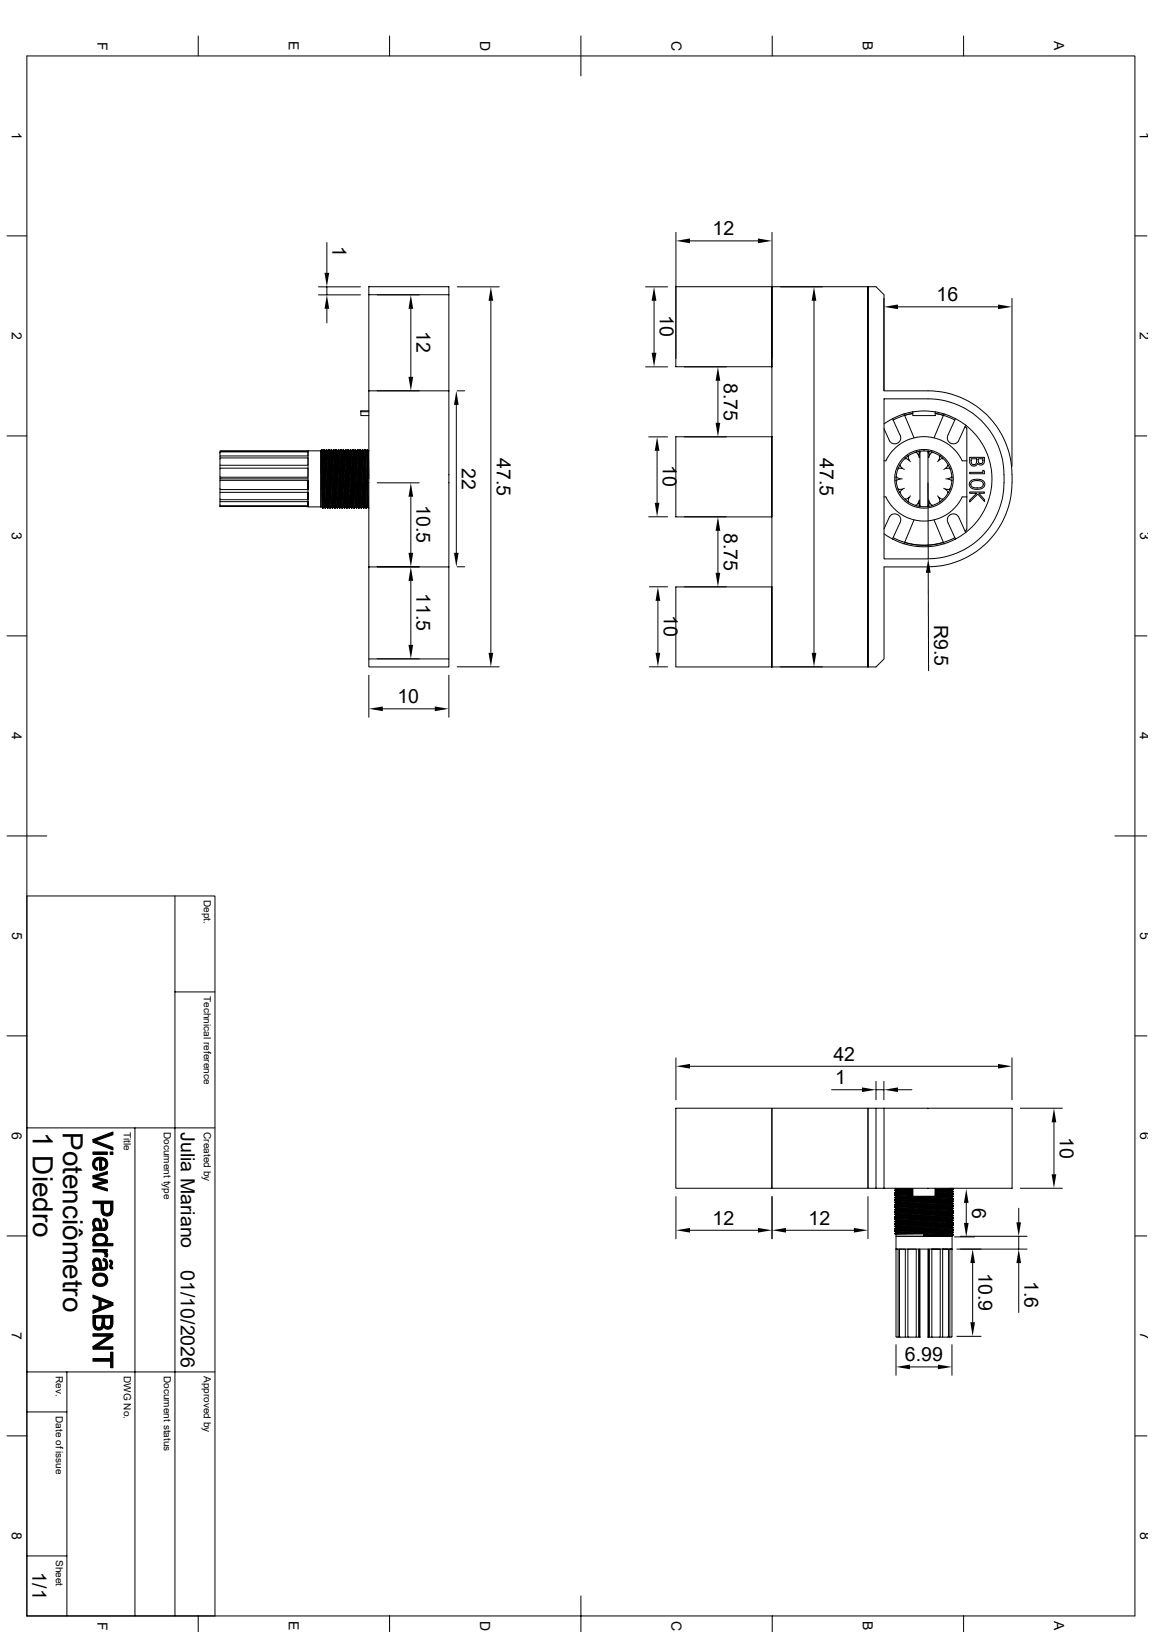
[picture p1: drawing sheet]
<svg xmlns="http://www.w3.org/2000/svg" width="420mm" height="594mm" viewBox="0 0 420 594" stroke-linecap="round" stroke-linejoin="round" font-family="sans-serif">
<g fill="none" stroke="#000" stroke-width=".36">
<path d="M72.1 13.1v7.3M141.8 13.1v7.3M211.4 13.1v14.5M281.1 13.1v7.3M350.7 13.1v7.3M9.8 20.4h403.2v567.7h-403.2zM2.5 85.9h7.3M119 88.3v11M246 84.6v45.9M251.1 87.7h24.7M281 84.6l-.1 158.1M413 85.9h4.4"/>
<path d="M115.9 104.4h15.3M115.9 107.3h15.3M119 104.4v2.9M119 112.4v5.1M134.2 107.3v34.9M137.3 107.3h15.3M149.5 112.4v24.8M163.4 107.3h-29.2v-2.9h29.2v37.8M166.4 104.4h15.3M178.6 109.5v128.1M234.9 104.4h8.1M238 109.5v18.9"/>
<path d="M246 104.4h34.9v29.1h-34.9zM280.9 104.4h35v138.3h-35M296.2 109.5v128.1M321.7 108.6v33.5M326.8 111.7h36.4M368.3 108.6v61.2M234.9 133.5h8.1M261.3 138.6v15.3M2.5 158.7h7.3M131.3 149.9v1.4h2.9M131.3 149.9h2.9M134.2 149.5h-2.9v.4"/>
<path d="M134.2 142.2v64.1M134.2 142.2h29.2M163.4 142.2v64.1M166.1 147.4v53.8M166.4 142.2h2.8M236.1 159h6.9M246 159h34.9v29.1h-34.9zM249 159h15.3M321.7 154.3a24.8 24.8 0 0 1 29.8 .5M324.8 152.3l2.7 5.9a2.21 2.21 0 0 1-.7 3 2.21 2.21 0 0 1-3-.7l-2.1-4.5M329 150.6l3.7 8.7M332.2 149.9v1.4h8.2v-1.4"/>
<path d="M332.2 150.5a24.8 24.8 0 0 0-7.1 2.4M340.4 150.5l3 .7M343.4 151.2l4.1 1.7M343.4 151.1l-3.5 8.2M343.6 150.6l-.2 .5M347.8 152.3l-2.7 5.9a2.21 2.21 0 0 0 .7 3 2.21 2.21 0 0 0 3-.7l2.7-5.8M351.2 155.3l.6 .6 .1 36.6-.7 .8M351.5 154.8a24.8 24.8 0 0 1 0 39M413 158.7h4.4M80.1 175l.2-.2h31.8v3.4h-31.8l-.2-.4M80.1 179.2h32v2.7h-31.8l-.2-.4M80.1 164.8l.2-.3h31.8v1.4l-32 .2"/>
<path d="M80.1 167l.2-.3h31.8v2.6h-32M80.1 170.7l.1-.3h31.9v3.3h-31.9l-.1-.2M80.1 174.3h32M80.1 164.8v19.6M80.1 164.2h32zM80.1 164.2v.6M116.8 164.1v20.4v-20.4h-4.7v20.4h5.1M116.8 164.1l.3 20 .4 .9M117.1 163.6l.4 21.4M117.1 163.6l-.3 .5M117.1 163.6l.5 21.4M117.1 163.6l.3 .5"/>
<path d="M117.4 164.1l.5 20.4M117.4 164.1h.2M117.6 164.1l.4 19.2 .3 1.7M117.9 163.6l.4 21.4M117.9 163.6h.1M117.9 163.6l-.3 .5M118 163.6l.4 21.4M118 163.6l.3 .5M118.3 164.1l.4 20.4M118.3 164.1h.2M118.5 164.1l.4 19.7 .3 1.2M118.8 163.6l.4 21.4"/>
<path d="M118.8 163.6h.1M118.8 163.6l-.3 .5M118.9 163.6l.4 21.4M118.9 163.6l.3 .5M119.2 164.1l.4 20.4M119.2 164.1h.2M119.4 164.1l.3 18.8 .1 1.5 .3 .6M119.6 163.6l.5 21.4M119.6 163.6h.2M119.6 163.6l-.2 .5M119.8 163.6l.3 1.1 .4 19.8M119.8 163.6l.4 21.4"/>
<path d="M120 164.1h.3M120.3 164.1l.3 19.3 .3 1.6M120.5 163.6l.4 21.4M120.5 163.6h.1M120.5 163.6l-.2 .5M120.6 163.6l.5 21.4M120.6 163.6l.3 .5M120.9 164.1l.4 20.4M120.9 164.1h.2M121.1 164.1l.4 19.8 .3 1.1M121.4 163.6l.4 21.4M121.4 163.6h.1"/>
<path d="M121.4 163.6l-.3 .5M121.5 163.6l.5 21.4M121.5 163.6l.3 .5M121.8 164.1l.4 20.4M121.8 164.1h.2M122 164.1l.3 18.9 .1 1.4 .3 .6M122.3 163.6l.4 21.4M122.3 163.6h.1M122.3 163.6l-.3 .5M122.4 163.6l.4 21.4M122.4 163.6l.2 .5M122.6 164.1l.5 20.4"/>
<path d="M122.6 164.1h.3l.1 1.8 .2 17.7 .4 1.4M123.1 163.6l.5 21.4M123.1 163.6h.2M123.1 163.6l-.2 .5M123.3 163.6l.4 21.4M123.3 163.6l.2 .5M123.5 164.1l.5 20.4M123.5 164.1h.2M123.7 164.1l.4 19.9 .4 1M124 163.6l.5 21.4M124 163.6h.1M124 163.6l-.3 .5"/>
<path d="M124.1 163.6l.5 21.4M124.1 163.6l.3 .5M124.4 164.1l.4 20.4M124.4 164.1h.2M124.6 164.1l.4 19.1 .3 1.8M124.9 163.6l.5 21.4M124.9 163.6h.1M124.9 163.6l-.3 .5M125 163.6l.4 21.4M125 163.6l.3 .5M125.3 164.1l.4 20.4M125.3 164.1h.2"/>
<path d="M125.5 164.1l.4 19.6 .3 1.3M125.8 163.6l.4 21.4M125.8 163.6l.5 21.4M125.8 163.6l-.3 .5M125.9 163.6l.3 .5M126.2 164.1l.4 20.4M126.2 164.1h.2M126.4 164.1l.3 18.7 .1 1.6 .3 .6M126.6 163.6l.5 21.4M126.6 163.6l-.2 .5M126.7 163.6h.1M126.7 163.6l.5 21.4"/>
<path d="M126.7 163.6l.3 .5M127 164.1l.5 20.4M127 164.1h.3M127.3 164.1l.3 19.2 .3 1.7M127.5 163.6l.4 21.4M127.5 163.6h.1M127.5 163.6l-.2 .5M127.6 163.6l.5 21.4M127.6 163.6l.3 .5M127.9 164.1l.5 20.4M127.9 164.1h.2M128.1 164.1l.4 19.7 .3 1.2"/>
<path d="M128.4 163.6l.4 21.4M128.4 163.6h.1M128.4 163.6l-.3 .5M128.5 163.6l.4 21.4M128.5 163.6l.3 .5M128.8 164.1l.4 20.4M128.8 164.1h.2M129 164.1l.3 18.8 .1 1.5 .3 .6M129.2 163.6l.5 21.4M129.2 163.6h.2M129.2 163.6l-.2 .5M129.4 163.6l.4 21.4"/>
<path d="M129.4 163.6l.3 .5M129.6 164.1h.3M129.7 164.1l.4 20.4M129.9 164.1l.3 19.3 .4 1.6M130.1 163.6l.5 21.4M130.1 163.6h.2M130.1 163.6l-.2 .5M130.3 163.6l.4 21.4M130.3 163.6l.2 .5M130.5 164.1l.4 20.4M130.5 164.1h.2M130.7 164.1l.4 19.8 .3 1.1"/>
<path d="M131 163.6l.4 21.4M131 163.6h.1M131 163.6l-.3 .5M131.1 163.6l.5 21.4M131.1 163.6l.3 .5M131.4 164.1l.4 20.4M131.4 164.1h.2M131.6 164.1l.4 18.9v1.4l.3 .6M131.9 163.6l.4 21.4M131.9 163.6h.1M131.9 163.6l-.3 .5M132 163.6l.4 21.4"/>
<path d="M132 163.6l.2 .5M132.2 164.1l.5 20.4M132.2 164.1h.3M132.5 164.1l.3 19.4 .4 1.5M132.8 163.6l.4 21.4M132.8 163.6h.1M132.8 163.6l-.3 .5M132.9 163.6l.4 21.4M132.9 163.6l.2 .5M133.1 164.1l.5 20.4M133.1 164.1h.2M133.3 164.1l.4 19.9 .4 1"/>
<path d="M133.6 163.6l.5 21.4M133.6 163.6h.1M133.6 163.6l-.3 .5M133.7 163.6l.5 21.4M133.7 163.6l.3 .5M134 164.1l.2 10.2M134 164.1h.3M137.3 175.7h15.3M239.1 164.1v18.9M321.7 167.7h.7M322.4 167.7a15.4 15.4 0 0 1 13.9-8.8 15.4 15.4 0 0 1 13.9 8.8h1.7M326.1 173.7l1.5 .6-1.5 .5"/>
<path d="M326.1 174.8l.3 .2M326.1 173.7v1.2M326.1 174.9l.5 2.5 .8 1.8M326.4 173.5l-.3 .2M327.1 177.8l-.2 .4 1.5-.1-1 1.1M327.4 179.2h.3M327.4 179.2l.9 1.4 2.1 2M327.6 174.3h.7M327.7 169.3h-.3l1 1.2-1.5-.1 .2 .3M328.4 170.5l.7 .3M329.1 177.7l-.7 .4M330.4 165.9l.4 1.6-1.3-.8v.3"/>
<path d="M330.4 165.9l.4 .2M330.4 166a10.3 10.3 0 0 0-4.3 7.7M330.8 167.5l.5 .6M333.5 164.5l-3.1 1.5M333.5 164.5l-.2 .3M334.3 165.8l.2 .7M334.6 164.2h.2v20.2M334.6 164.2l-.3 1.6-.8-1.3M334.6 164.3l-1.1 .2M334.9 164.2h2.8M336.3 163.6l-2 .2-1.8 .5-3 1.7-2.5 3-1.1 2.6-.3 1.9 .1 2.4 .6 2 .8 1.8 1.4 1.9 3.2 2.3 2.3 .8 2 .3 2.6-.3 1.5-.5 3.4-2 1.4-1.6 1.1-2 .8-2.2 .2-1.9-.7-3.9-1.1-2.2-1.3-1.6-1.7-1.4-2.1-1.1-3-.7h-.8v.5M337.7 175.7l.1 27.7"/>
<path d="M338 164.3l1.1 .2M338 164.2h-.3v20.2M338 164.2l.2 1.6 .9-1.3M338.2 165.8l-.2 .7M339.1 164.5l.1 .3M339.1 164.5l3.1 1.5M341.7 167.5l-.5 .6M342.2 165.9l-.5 1.6 1.4-.8M342.2 165.9l-.4 .2M342.2 166l.9 .7M343.1 166.7l-.1 .3M343.1 166.7l1.2 1.2 1.4 2.5"/>
<path d="M343.5 177.7l.6 .4M344.1 170.5l-.6 .3M344.2 174.3h.8M344.8 169.3h.4l-1.1 1.2 1.6-.1M345.2 179.2h-.4M345.2 179.2l-2.1 2.7M345.5 177.8l.2 .4M345.7 178.2l-1.6-.1 1.1 1.1M345.7 170.4l-.2 .3M345.7 178.2l-.5 1M345.7 170.4l.8 3.3M346.2 173.5l.3 .2"/>
<path d="M346.5 173.7v1.2M346.5 174.9l-.8 3.3M346.5 173.7l-1.5 .6 1.5 .5M346.5 174.8l-.3 .2M352.9 171.9h4.8v-.8l.6 .3v1h-5.4zM352.9 179.1h5.4v.4h-2.1l2.1 2.3v.7l-2.4-2.7-3 2.9v-.7l2.6-2.5h-2.6zM352.9 166.5h5.4l-.1 1.8-.4 .7-1 .2-1-.6a1.51 1.51 0 0 1-1.8 1 1.51 1.51 0 0 1-1.1-1.7zM353.2 175.1l1-.5 1.1-.2 2.2 .4a1.83 1.83 0 0 1 .7 2.3 1.83 1.83 0 0 1-2.1 1l-2-.2a1.66 1.66 0 0 1-.9-2.8zM353.4 167h2a1.52 1.52 0 0 1-1 2.2l-.6-.2-.3-.5zM353.7 175.3l1-.3h2.1l.8 .5 .3 .7-.4 .9-.8 .4-1.7 .1-1.1-.3a1.17 1.17 0 0 1-.2-2zM356 167h1.7v1l-.4 .7h-.6l-.5-.3zM80.1 182.5l32 .1v1.5h-31.8l-.2-.4"/>
<path d="M80.1 184.4l32-.1zM117.5 185h.1M117.9 184.5h.2M117.9 184.5l-.3 .5M118.3 185h.1M118.7 184.5h.3M118.7 184.5l-.3 .5M119.2 185h.1M119.6 184.5h.2M119.6 184.5l-.3 .5M120.1 185h.1M120.5 184.5h.2"/>
<path d="M120.5 184.5l-.3 .5M120.9 185h.2M121.3 184.5h.3M121.3 184.5l-.2 .5M121.8 185h.2M122.2 184.5h.2M122.2 184.5l-.2 .5M122.7 185h.1M123.1 184.5h.2M123.1 184.5l-.3 .5M123.6 185h.1M124 184.5h.2"/>
<path d="M124 184.5l-.3 .5M124.5 185h.1M124.8 184.5h.3M124.8 184.5l-.2 .5M125.7 184.5h.2M125.7 184.5l-.3 .5M126.2 185h.1M126.6 184.5h.2M126.6 184.5l-.3 .5M127.1 185h.1M127.5 184.5h.2M127.5 184.5l-.3 .5"/>
<path d="M127.9 185h.2M128.4 184.5h.2M128.4 184.5l-.3 .5M128.8 185h.1M129.2 184.5h.2M129.2 184.5l-.3 .5M129.7 185h.1M130.1 184.5h.2M130.1 184.5l-.3 .5M130.6 185h.1M130.9 184.5h.3M130.9 184.5l-.2 .5"/>
<path d="M131.4 185h.2M131.8 184.5h.2M131.8 184.5l-.2 .5M132.3 185h.1M132.7 184.5h.2M132.7 184.5l-.3 .5M133.2 185h.1M133.6 184.5h.2M133.6 184.5l-.3 .5M134.1 185h.1M134.2 184.9v.1M149.5 180.8v20.4"/>
<path d="M236.1 188.1h6.9M249 188.1h15.3M261.3 193.2v15.3M321.7 194.3a24.7 24.7 0 0 0 26 1.9M321.7 180.8h.7M322.4 180.8a15.4 15.4 0 0 0 13.9 8.9 15.4 15.4 0 0 0 13.9-8.9h1.7M323.8 188a2.21 2.21 0 0 1 3-.6 2.21 2.21 0 0 1 .7 3l-2.7 5.8M323.8 188l-2.1 4.5M325.1 195.7l4.1 1.7M329.2 197.4l-.2 .6M329.5 181.5v.4l1.3-.8-.4 1.5M330.4 182.6l3.1 1.5"/>
<path d="M330.8 182.5l-.4 .1M331.3 180.5l-.5 .6M332.7 189.2l-3.5 8.2M333.3 183.7l.2 .4M333.5 184.1l1.1 .2M333.5 184.1l.8-1.3 .3 1.5M334.5 182l-.2 .8M334.6 184.3l.2 .1M334.9 184.4h2.8M338 184.3l-.3 .1M338 182l.2 .8M339.1 184.1l-.9-1.3-.2 1.5"/>
<path d="M339.1 184.1l-1.1 .2M339.2 183.7l-.1 .4M339.9 189.2l3.7 8.8M341.2 180.5l.5 .6M341.8 182.5l.4 .1M342.2 182.6l-3.1 1.5M343 181.5l.1 .4M343.1 181.9l-1.4-.8 .5 1.5M343.1 181.9l-.9 .7M347.5 195.7a24.2 24.2 0 0 1-18.3 1.7M347.5 195.7l.3 .5M348.8 188l2.7 5.8"/>
<path d="M348.8 188a2.21 2.21 0 0 0-3-.6 2.21 2.21 0 0 0-.7 3l2.4 5.3M351.5 193.8l-3.8 2.4M134.2 206.3h29.2M134.2 206.3v33.5M137.3 206.3h15.3M149.5 211.4v23.3M163.4 206.3v33.5M166.4 206.3h2.8M236.3 213.6h6.7M239.4 218.7v18.9M249 213.6h15.3M280.9 213.6h-34.9v29.1h34.9"/>
<path d="M337.7 206.3a30.7 30.7 0 0 0 30.6-33.5 30.5 30.5 0 0 0-30.6-30.6h-16v-34.9l-2.9-2.9h-2.9v138.3h2.9l2.9-2.9v-33.5h16M337.7 203.4a27.9 27.9 0 0 0 27.7-30.6 27.7 27.7 0 0 0-27.7-27.6h-16v58.2h16M337.8 208.5l.1 35.6M2.5 231.4h7.3M134.2 239.8h29.2v2.9h-29.2zM137.3 239.8h15.3M413 231.4h4.4M134.2 245.7v15.3M139.3 258h18.9M163.4 245.7v15.3M166.4 242.7h15.3M236.3 242.7h6.7"/>
<path d="M284 242.7h15.3M2.5 304.2h14.6M405.8 304.2h11.6M9.8 326.1h68.4v262M63.7 326.1v262M2.5 377h7.3M63.7 361h14.5M413 377h4.4M246 385v15.3M251.1 388.1h112.1M302.6 396.6h11.1M318.8 393.6v6.7"/>
<path d="M318.8 396.6h2.9M321.7 393.6v6.7M326.8 396.6h5.1M368.3 385v15.3M9.8 410.5h68.4M49.1 410.5v177.6M246 403.4h34.9v29.1h-34.9zM280.9 403.4h35v29.1h-35zM318.8 403.4v29.1M321.7 403.4v29.1h-2.9M371.3 403.4h15.3M383.6 408.5v18.9"/>
<path d="M246 435.5v15.3M281 435.5v15.3M315.9 435.5v15.3M318.8 432.5h-2.9v-29.1h52.4v29.1h-46.6M325.6 433.2v.1M325.6 434.1v.1M325.6 434.9v.2M325.6 435.8v.1M325.6 437.6v.1M325.6 438.4v.1M325.6 439.3v.1M325.6 439.4l.5 .3"/>
<path d="M325.6 438.5l.5 .3M325.6 437.7l.5 .2M325.6 436.8l.5 .3M325.6 435.9l.5 .3M325.6 435.1l.5 .2M325.6 434.2l.5 .3M325.6 433.3l.5 .3M325.7 432.5l.4 .2M326.1 432.7v.2M326.1 433.6v.2M326.1 434.5v.2M326.1 435.3v.2"/>
<path d="M326.1 436.2v.2M326.1 437.1v.2M326.1 437.9v.2M326.1 438.8v.2M326.1 439.7v.2M326.1 439.9l-.5 .3M326.1 439l-.5 .3M326.1 438.1l-.5 .3M326.1 437.3l-.5 .3M326.1 436.4l-.5 .3M326.1 435.5l-.5 .3M326.1 434.7l-.5 .2"/>
<path d="M326.1 433.8l-.5 .3M326.1 432.9l-.5 .3M332.2 435.4l-6.1 .1M332.2 434.5l-6.1 .2M332.2 433.6l-6.1 .2M332.2 432.8l-6.1 .1M332.2 435.1l-6.1 .2M332.2 434.3l-6.1 .2M332.2 433.4l-6.1 .2M332.2 432.6l-6.1 .1M332.2 434.9l-6.6 .2M332.2 434l-6.6 .2"/>
<path d="M332.2 433.2l-6.6 .1M332.2 434.8l-6.6 .1M332.2 433.9l-6.6 .2M332.2 433l-6.6 .2M332.2 432.5v2.9M340.4 432.5v2.9h-8.2M340.4 432.6l6.1-.1 .5 .3M346.5 439.3l-20.4 .4M346.5 438.4l-20.4 .4M346.5 437.5l-20.4 .4M346.5 436.6l-20.4 .5M346.5 435.8l-20.4 .4"/>
<path d="M346.5 434.9l-6.1 .2M346.5 434l-6.1 .2M346.5 433.2l-6.1 .1M346.5 439.5l.5 .3M346.5 438.6l.5 .3M346.5 437.7l.5 .3M346.5 436.8l.5 .3M346.5 436l.5 .2M346.5 435.1l.5 .3M346.5 434.2l.5 .3M346.5 433.4l.5 .2M346.5 439.5l-20.4 .4"/>
<path d="M346.5 438.6l-20.4 .4M346.5 437.7l-20.4 .4M346.5 436.8l-20.4 .5M346.5 436l-20.4 .4M346.5 435.1l-6.1 .2M346.5 434.2l-6.1 .2M346.5 433.4l-6.1 .1M346.5 433.2v.2M346.5 434v.2M346.5 434.9v.2M346.5 435.8v.2M346.5 436.6v.2"/>
<path d="M346.5 437.5v.2M346.5 438.4v.2M346.5 439.3v.2M347 439.8l-21.4 .5M347 439l-21.4 .4M347 438.1l-21.4 .4M347 437.2l-21.4 .5M347 436.4l-21.4 .4M347 435.5l-21.4 .4M347 434.6l-6.6 .2M347 433.7l-6.6 .2M347 432.9l-6.6 .1"/>
<path d="M347 439.8l-21.4 .4M347 438.9l-21.4 .4M347 438l-21.4 .4M347 437.1l-21.4 .5M347 436.2l-21.4 .6M347 435.4l-21.4 .4M347 434.5l-6.6 .2M347 433.6l-6.6 .2M347 432.8l-6.6 .1M347 432.8v.1M347 433.6v.1M347 434.5v.1"/>
<path d="M347 435.4v.1M347 436.2v.2M347 437.1v.1M347 438v.1M347 438.9v.1M347 439.8h.1M347 439.8l-.5 .3M347 439l-.5 .3M347 438.1l-.5 .3M347 437.2l-.5 .3M347 436.4l-.5 .2M347 435.5l-.5 .3"/>
<path d="M347 434.6l-.5 .3M347 433.7l-.5 .3M347 432.9l-.5 .3M351.7 437.8v7.3M370.8 439.8v5.1M371.3 432.5h15.3M2.5 449.8h7.3M251.1 447.8h24.7M286 447.8h24.8M325.6 440.2v.1M325.6 441.1v.1M325.6 441.9v.1"/>
<path d="M325.6 442.8v.1M325.6 443.7v.1M325.6 444.5v.2M325.6 445.4v.1M325.6 446.3v.1M325.6 447.2v.1M325.6 448.1h.1M325.6 448.9v.1M325.6 449l.5 .3M325.6 448.1l.5 .3M325.6 447.3l.5 .2M325.6 446.4l.5 .3"/>
<path d="M325.6 445.6l.5 .2M325.6 444.7l.5 .2M325.6 443.8l.5 .3M325.6 442.9l.5 .3M325.6 442l.5 .3M325.6 441.2l.5 .3M325.6 440.3l.5 .3M326.1 449.3v.7h20.4h-20.4v4.6M326.1 440.6v.2M326.1 441.5v.2M326.1 442.3v.2M326.1 443.2v.2"/>
<path d="M326.1 444.1v.2M326.1 444.9v.2M326.1 445.8v.2M326.1 446.7v.2M326.1 447.5v.3M326.1 448.4v.2M326.1 448.6l-.5 .3M326.1 447.8l-.5 .3M326.1 446.9l-.5 .3M326.1 446l-.5 .3M326.1 445.1l-.5 .3M326.1 444.3l-.5 .2"/>
<path d="M326.1 443.4l-.5 .3M326.1 442.5l-.5 .3M326.1 441.7l-.5 .2M326.1 440.8l-.5 .3M326.1 454.6h.8v31.9l.2 .2M326.1 454.6v31.8l.2 .3h8.5M334.3 454.6l.2 32M334.6 454.6h.2v32.1l-.2-.2zM337.7 454.6h.3v31.8l-.3 .3zM338.2 454.6v31.8M346.5 448.9l-20.4 .4M346.5 448l-20.4 .4"/>
<path d="M346.5 447.1l-20.4 .4M346.5 446.2l-20.4 .5M346.5 445.4l-20.4 .4M346.5 444.5l-20.4 .4M346.5 443.6l-20.4 .5M346.5 442.8l-20.4 .4M346.5 441.9l-20.4 .4M346.5 441l-20.4 .5M346.5 440.1l-20.4 .5M346.5 449.7v4.9h-20.4M346.5 449.1l-10.2 .2v.4M346.5 448.2l-20.4 .4"/>
<path d="M346.5 447.3l-20.4 .5M346.5 446.4l-20.4 .5M346.5 445.6l-20.4 .4M346.5 444.7l-20.4 .4M346.5 443.8l-20.4 .5M346.5 443l-20.4 .4M346.5 442.1l-20.4 .4M346.5 441.2l-20.4 .5M346.5 440.4l-20.4 .4M346.5 440.1v.3M346.5 441v.2M346.5 441.9v.2"/>
<path d="M346.5 442.8v.2M346.5 443.6v.2M346.5 444.5v.2M346.5 445.4v.2M346.5 446.2v.2M346.5 447.1v.2M346.5 448v.2M346.5 448.9v.2M346.5 447.3l.5 .3M346.5 444.7l.5 .3M346.5 449.1l.5 .3M346.5 448.2l.5 .3"/>
<path d="M346.5 446.4l.5 .3M346.5 445.6l.5 .3M346.5 443.8l.5 .3M346.5 443l.5 .2M346.5 442.1l.5 .3M346.5 441.2l.5 .3M346.5 440.4l.5 .2M347 449.5l-10.7 .2v.3l10.2-.3M347 448.6l-21.4 .4M347 447.7l-21.4 .4M347 446.8l-21.4 .5M347 446l-21.4 .4"/>
<path d="M347 445.1l-21.4 .5M347 444.2l-21.4 .5M347 443.4l-21.4 .4M347 442.5l-21.4 .4M347 441.6l-21.4 .4M347 440.7l-21.4 .5M347 449.4l-10.7 .2M347 448.5l-21.4 .4M347 447.6l-21.4 .5M347 446.7l-21.4 .5M347 445.9l-21.4 .4M347 445l-21.4 .4"/>
<path d="M347 444.1l-21.4 .4M347 443.2l-21.4 .5M347 442.4l-21.4 .4M347 441.5l-21.4 .4M347 440.6l-21.4 .5M347 440.6v.1M347 441.5v.1M347 442.4v.1M347 443.2v.2M347 444.1v.1M347 445v.1M347 445.9v.1"/>
<path d="M347 446.7v.1M347 447.6v.1M347 448.5v.1M347 449.4v.1M347 449.5l-.5 .2M347 448.6l-.5 .3M347 447.7l-.5 .3M347 446.9l-.5 .2M347 446l-.5 .2M347 445.1l-.5 .3M347 444.2l-.5 .3M347 443.4l-.5 .2"/>
<path d="M347 442.5l-.5 .3M347 441.6l-.5 .3M347 440.7l-.5 .3M347.4 450.2h7.3M349.5 450h24.3M354 459.7v21.5M370.8 450v4.6M370.8 459.7v18M373.8 454.6h-25.6M413 449.8h4.4M9.8 499.3h68.4M24.3 499.3v88.8"/>
<path d="M326.1 489.4v11.1M327.7 486.7l-.3-.2v-31.9h2.1v32.1M330.8 486.7l-.4-.2v-31.9h3.1l-.2 32.1M331.2 497.5h10.1M334.8 486.7h.1M337.7 486.7h1.5M337.7 486.7h.1M338.2 486.4l-.2 .2M339.2 486.7l-.1-32.1h3.1v31.8l-.4 .3M343 486.7l.1-32.1h2.1v31.9l-.4 .2M345.5 486.7l.2-32.1h.8v31.9l-.3 .2h-7M346.5 489.4v11.1"/>
<path d="M348.2 486.4h8.8M9.8 513.9h14.5M2.5 522.6h7.3M413 522.6h4.4M9.8 566.3h14.5M72.1 588.1v5.8M141.8 588.1v5.8M211.4 580.9v13M281.1 588.1v5.8M350.7 588.1v5.8"/>
</g>
<g fill="#000" stroke="#000" stroke-width=".36">
<path d="M33.8 414.7l7.3 2.9v.9l-7.3-2.8z" fill-rule="evenodd"/>
<path d="M33.8 414.7l7.3-2.7v1l-6.5 2.2z" fill-rule="evenodd"/>
<path d="M34.4 421.9l.1 2.3 1 .8-.1 .9a2.42 2.42 0 0 1-1-4z" fill-rule="evenodd"/>
<path d="M34.5 421.7a3.4 3.4 0 0 1 4 .2v1.7l-.6-1.1-.9-.4v3.8l-.8 .1v-3.9l-1.3 .5-.5 1.1z" fill-rule="evenodd"/>
<path d="M33.8 419.3h5.3v.9h-5.3z" fill-rule="evenodd"/>
<path d="M33.8 428l5.3-1.6v.9l-4.2 1.2z" fill-rule="evenodd"/>
<path d="M33.8 431l4.1-1.1 1.2 .5-4.1 1.1z" fill-rule="evenodd"/>
<path d="M33.8 431l5.3 1.6v.9l-5.3-1.6z" fill-rule="evenodd"/>
<path d="M33.8 428l5.3 1.5v.9l-5.3-1.5z" fill-rule="evenodd"/>
<path d="M37 422.1v2.9l1-.3 .4-.6 .1-2.2a2.35 2.35 0 0 1 .6 2.5 2.35 2.35 0 0 1-2.1 1.5z" fill-rule="evenodd"/>
<path d="M40.1 419.3h1v.9h-1z" fill-rule="evenodd"/>
<path d="M33.8 437.1h7.3v3.2l-.3 1.4-.5 .5v-4.1h-2.7l-.1 4-.7-1.3v-2.7h-3z" fill-rule="evenodd"/>
<path d="M34.4 445.3l.1 1.8z" fill-rule="evenodd"/>
<path d="M34.3 449.7l.2 2.9a1.84 1.84 0 0 1-.2-2.9z" fill-rule="evenodd"/>
<path d="M34.2 443.7l1.2-.3 1 .6v3v-.3a2.31 2.31 0 0 0-1.2-2.4 .83 .83 0 0 0-.8 1l-.1 1.6a2.42 2.42 0 0 1-.1-3.2z" fill-rule="evenodd"/>
<path d="M34.2 458.1l1.2-.3 1 .7v2.9v-.3a2.31 2.31 0 0 0-1.2-2.3 .83 .83 0 0 0-.8 1l-.1 1.5a2.48 2.48 0 0 1-.1-3.2z" fill-rule="evenodd"/>
<path d="M37.6 443.5l.9 .4v1.8l-.2-.9-.8-.4z" fill-rule="evenodd"/>
<path d="M37.6 458l.9 .3v1.9l-.2-.9-.8-.4z" fill-rule="evenodd"/>
<path d="M33.8 454.8h5.3v.8h-.8v1l-.3-.6-.7-.3h-3.5z" fill-rule="evenodd"/>
<path d="M34.5 445.9l.7 .9 1.2 .2 .1-2.8 .4 1.7a.86 .86 0 0 0 .9 1.1 .86 .86 0 0 0 .7-1.3v-1.8a2.39 2.39 0 0 1-.6 3.9l-3.1 .1-1 .2v-.8l.7-.2z" fill-rule="evenodd"/>
<path d="M34.4 449.6a2.89 2.89 0 0 1 4.8 1.5l-.2 .9-.5 .5v-1.3a2.28 2.28 0 0 0-3.7-.8l-.4 .8z" fill-rule="evenodd"/>
<path d="M38.3 455.6l.9 .9-.3 1.1-.8-.3z" fill-rule="evenodd"/>
<path d="M37.6 438.1v1.8a1.36 1.36 0 0 0 1.3 1.7 1.36 1.36 0 0 0 1.4-1.7v2.3a2.45 2.45 0 0 1-2.8-.1z" fill-rule="evenodd"/>
<path d="M39.9 458.6a1.12 1.12 0 0 1 1.1 .7 1.12 1.12 0 0 1-.4 1.3v1.2l-.3-2.4-.4-.2z" fill-rule="evenodd"/>
<path d="M34.5 451.6a2.24 2.24 0 0 0 2.1 1 2.24 2.24 0 0 0 1.9-1.4v1.3h2.6v.9h-7.3v-.8h.7z" fill-rule="evenodd"/>
<path d="M34.4 459.8l.1 1.7z" fill-rule="evenodd"/>
<path d="M34.2 464.2l.2-.2v1.8a2.12 2.12 0 0 0 2 1.5 2.12 2.12 0 0 0 2.1-1.5v1.7a2.75 2.75 0 0 1-3.4 .5 2.75 2.75 0 0 1-1.2-3.2z" fill-rule="evenodd"/>
<path d="M34.5 460.4l.7 .9 1.2 .1 .1-2.8 .4 1.7a.86 .86 0 0 0 .9 1.1 .86 .86 0 0 0 .7-1.2v-1.9a2.39 2.39 0 0 1-.6 4h-3.1l-1 .3v-.9l.7-.2z" fill-rule="evenodd"/>
<path d="M34.5 463.9a2.78 2.78 0 0 1 3.2-.4 2.78 2.78 0 0 1 1.5 2.9l-.7 1.1v-1.7a2.2 2.2 0 0 0-3.8-.8l-.3 .8z" fill-rule="evenodd"/>
<path d="M40.3 459.6l.1 2.1-.2-.1a1.76 1.76 0 0 1 .1-2z" fill-rule="evenodd"/>
<path d="M40.6 460.8l.4 .4v.7l-.4-.1z" fill-rule="evenodd"/>
<path d="M33.8 471.3l7.3 2.8v1l-.8-.5-3.5-1.2-.8 2.7v-3l-2.2-.7z" fill-rule="evenodd"/>
<path d="M36.8 473.4v2.4l3.5-1.2 .8 .5-7.3 2.9v-1.1l2.2-.8z" fill-rule="evenodd"/>
<path d="M34.7 479.7v1.8a1.32 1.32 0 0 0 1.3 1.6 1.32 1.32 0 0 0 1.2-1.8v2.4l-1 .4-1.4-.3z" fill-rule="evenodd"/>
<path d="M38.1 479.7v1.5a1.2 1.2 0 0 0 1.2 1.7 1.2 1.2 0 0 0 1-1.8v2.4l-1.3 .3-.8-.4-.3-.2z" fill-rule="evenodd"/>
<path d="M33.8 490.1l7.3 .1v.9h-7.3z" fill-rule="evenodd"/>
<path d="M33.8 485.4h7.3v1l-7.3-.1z" fill-rule="evenodd"/>
<path d="M33.8 490.1l5.7-3.8 1.6 .1-5.7 3.8z" fill-rule="evenodd"/>
<path d="M33.8 478.7h7.3v3l-.3 1.2-.5 .6v-3.8h-2.2l-.2 3.5-.2-.4-.5 .9v-4h-2.5l-.1 4-.7-1.4z" fill-rule="evenodd"/>
<path d="M33.8 494.5h6.5v-2.4h.8v5.7h-.8v-2.4h-6.5z" fill-rule="evenodd"/>
</g>
<g fill="#000">
<path d="M118.1 99.3h1.7l-.8 5.1zM246 87.7l5.1-.9v1.7zM275.8 86.8l5.2 .9-5.2 .8zM119 107.3l.8 5.1h-1.7zM149.5 107.3l.9 5.1h-1.7zM178.6 104.4l.9 5.1h-1.7zM238 104.4l.9 5.1h-1.7zM296.2 104.4l.9 5.1h-1.7zM321.7 111.7l5.1-.9v1.7zM363.2 110.8l5.1 .9-5.1 .8zM148.7 137.2h1.7l-.9 5zM237.2 128.4h1.7l-.9 5.1z"/>
<path d="M261.3 133.5l.8 5.1h-1.7zM166.1 142.2l.8 5.2h-1.7zM260.4 153.9h1.7l-.8 5.1zM239.1 159l.9 5.1h-1.7zM149.5 175.7l.9 5.1h-1.7zM238.3 183h1.7l-.9 5.1zM261.3 188.1l.8 5.1h-1.7zM149.5 206.3l.9 5.1h-1.7zM148.7 201.2h1.7l-.9 5.1zM165.2 201.2h1.7l-.8 5.1zM239.4 213.6l.9 5.1h-1.7zM260.4 208.5h1.7l-.8 5.1z"/>
<path d="M337.8 203.4l.9 5.1h-1.7zM148.7 234.7h1.7l-.9 5.1zM177.8 237.6h1.7l-.9 5.1zM238.6 237.6h1.7l-.9 5.1zM295.4 237.6h1.7l-.9 5.1zM134.2 258l5.1-.9v1.7zM158.2 257.1l5.2 .9-5.2 .8zM246 388.1l5.1-.9v1.7zM313.7 395.8l5.1 .8-5.1 .9zM321.7 396.6l5.1-.8v1.7zM363.2 387.2l5.1 .9-5.1 .8zM383.6 403.4l.8 5.1h-1.7z"/>
<path d="M351.7 432.7l.8 5.1h-1.7zM382.7 427.4h1.7l-.8 5.1zM246 447.8l5.1-.9v1.7zM275.8 446.9l5.2 .9-5.2 .8zM281 447.8l5-.9v1.7zM310.8 446.9l5.1 .9-5.1 .8zM350.8 445.1h1.7l-.8 5.1zM354 454.6l.8 5.1h-1.7zM369.9 444.9h1.7l-.8 5.1zM370.8 454.6l.8 5.1h-1.7zM326.1 497.5l5.1-.8v1.6zM341.3 496.7l5.2 .8-5.2 .8z"/>
<path d="M353.1 481.2h1.7l-.8 5.2z"/>
</g>
<g font-size="10.2">
<text x="12" y="412" transform="rotate(90 12 412)">1 Diedro</text>
<text x="22.9" y="412" transform="rotate(90 22.9 412)">Potenciômetro</text>
</g>
<g font-size="7.1">
<text x="121" y="89.5" transform="rotate(90 121 89.5)">1</text>
<text x="259.3" y="85.6">12</text>
<text x="340.8" y="109.5">16</text>
<text x="240.2" y="114.8" transform="rotate(90 240.2 114.8)">10</text>
<text x="151.6" y="120.6" transform="rotate(90 151.6 120.6)">12</text>
<text x="263.4" y="139.3" transform="rotate(90 263.4 139.3)">8.75</text>
<text x="180.8" y="166.7" transform="rotate(90 180.8 166.7)">47.5</text>
<text x="298.4" y="166.7" transform="rotate(90 298.4 166.7)">47.5</text>
<text x="168.1" y="170.4" transform="rotate(90 168.1 170.4)">22</text>
<text x="241.3" y="169.4" transform="rotate(90 241.3 169.4)">10</text>
<text x="151.6" y="183.9" transform="rotate(90 151.6 183.9)">10.5</text>
<text x="263.4" y="193.9" transform="rotate(90 263.4 193.9)">8.75</text>
<text x="151.6" y="215.9" transform="rotate(90 151.6 215.9)">11.5</text>
<text x="241.6" y="223.9" transform="rotate(90 241.6 223.9)">10</text>
<text x="340" y="227.3" transform="rotate(90 340 227.3)">R9.5</text>
<text x="144.6" y="255.9">10</text>
<text x="303.3" y="386">42</text>
<text x="303.9" y="394.6">1</text>
<text x="65.8" y="412" transform="rotate(90 65.8 412)">Julia Mariano</text>
<text x="385.7" y="413.8" transform="rotate(90 385.7 413.8)">10</text>
<text x="353.8" y="439.5" transform="rotate(90 353.8 439.5)">6</text>
<text x="259.3" y="445.7">12</text>
<text x="294.3" y="445.7">12</text>
<text x="65.8" y="462.2" transform="rotate(90 65.8 462.2)">01/10/2026</text>
<text x="356.1" y="463.3" transform="rotate(90 356.1 463.3)">10.9</text>
<text x="372.9" y="466.1" transform="rotate(90 372.9 466.1)">1.6</text>
<text x="329.4" y="495.4">6.99</text>
<text x="11.8" y="572.3" transform="rotate(90 11.8 572.3)">1/1</text>
</g>
<g font-size="5.1">
<text x="35.5" y="15.2" transform="rotate(90 35.5 15.2)">F</text>
<text x="105.2" y="15" transform="rotate(90 105.2 15)">E</text>
<text x="174.8" y="14.9" transform="rotate(90 174.8 14.9)">D</text>
<text x="244.4" y="14.9" transform="rotate(90 244.4 14.9)">C</text>
<text x="314.1" y="15" transform="rotate(90 314.1 15)">B</text>
<text x="383.7" y="15" transform="rotate(90 383.7 15)">A</text>
<text x="4.3" y="48" transform="rotate(90 4.3 48)">1</text>
<text x="414.9" y="48" transform="rotate(90 414.9 48)">1</text>
<text x="4.3" y="120.8" transform="rotate(90 4.3 120.8)">2</text>
<text x="414.9" y="120.9" transform="rotate(90 414.9 120.9)">2</text>
<text x="4.4" y="193.6" transform="rotate(90 4.4 193.6)">3</text>
<text x="414.9" y="193.6" transform="rotate(90 414.9 193.6)">3</text>
<text x="4.3" y="266.4" transform="rotate(90 4.3 266.4)">4</text>
<text x="414.9" y="266.4" transform="rotate(90 414.9 266.4)">4</text>
<text x="4.4" y="339.2" transform="rotate(90 4.4 339.2)">5</text>
<text x="415" y="339.2" transform="rotate(90 415 339.2)">5</text>
<text x="4.4" y="412" transform="rotate(90 4.4 412)">6</text>
<text x="414.9" y="412" transform="rotate(90 414.9 412)">6</text>
<text x="4.4" y="484.8" transform="rotate(90 4.4 484.8)">7</text>
<text x="414.9" y="484.8" transform="rotate(90 414.9 484.8)">7</text>
<text x="4.4" y="557.6" transform="rotate(90 4.4 557.6)">8</text>
<text x="414.9" y="557.6" transform="rotate(90 414.9 557.6)">8</text>
<text x="35.5" y="590.2" transform="rotate(90 35.5 590.2)">F</text>
<text x="105.2" y="590.1" transform="rotate(90 105.2 590.1)">E</text>
<text x="174.8" y="590" transform="rotate(90 174.8 590)">D</text>
<text x="244.4" y="590" transform="rotate(90 244.4 590)">C</text>
<text x="314.1" y="590.1" transform="rotate(90 314.1 590.1)">B</text>
<text x="383.7" y="590.1" transform="rotate(90 383.7 590.1)">A</text>
</g>
<g font-size="3.6">
<text x="74.1" y="327.5" transform="rotate(90 74.1 327.5)">Dept.</text>
<text x="74.1" y="362.5" transform="rotate(90 74.1 362.5)">Technical reference</text>
<text x="45" y="412" transform="rotate(90 45 412)">Title</text>
<text x="59.6" y="412" transform="rotate(90 59.6 412)">Document type</text>
<text x="74.1" y="412" transform="rotate(90 74.1 412)">Created by</text>
<text x="20.3" y="500.8" transform="rotate(90 20.3 500.8)">Rev.</text>
<text x="45" y="500.8" transform="rotate(90 45 500.8)">DWG No.</text>
<text x="59.6" y="500.8" transform="rotate(90 59.6 500.8)">Document status</text>
<text x="74.1" y="500.8" transform="rotate(90 74.1 500.8)">Approved by</text>
<text x="20.3" y="515.3" transform="rotate(90 20.3 515.3)">Date of issue</text>
<text x="20.3" y="567.7" transform="rotate(90 20.3 567.7)">Sheet</text>
</g>
</svg>
